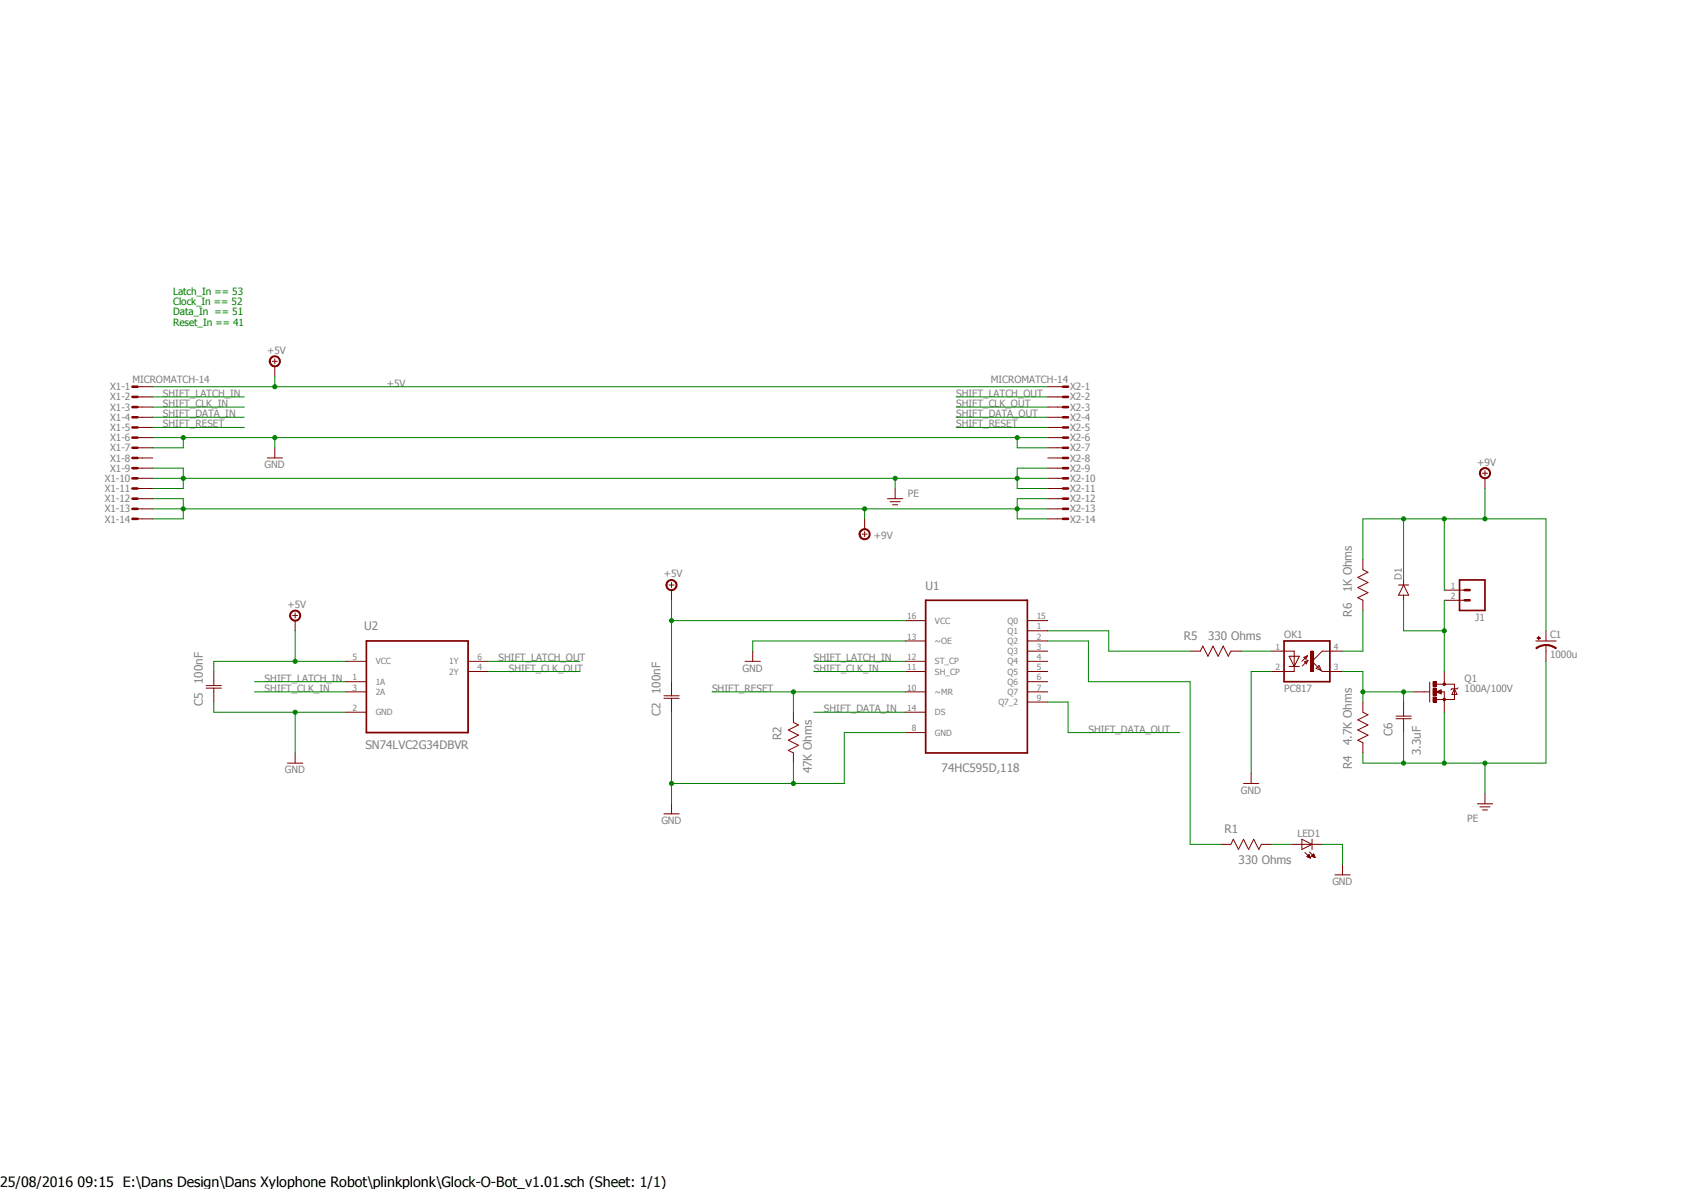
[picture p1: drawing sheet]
<svg xmlns="http://www.w3.org/2000/svg" width="420mm" height="297mm" viewBox="0 0 420 297" stroke-linecap="round" stroke-linejoin="round" font-family="sans-serif">
<path d="M25.4 71.3l369.3 150.3M394.7 71.3l-369.3 150.3" fill="none" stroke="#fff" stroke-width=".25"/>
<g fill="none" stroke="#800000" stroke-width=".25">
<path d="M34.3 96.5h3.8M34.3 99.1h3.8M34.3 101.6h3.8M34.3 104.1h3.8M34.3 106.7h3.8M34.3 109.2h3.8M34.3 111.8h3.8M34.3 114.3h3.8M34.3 116.8h3.8M34.3 119.4h3.8M34.3 121.9h3.8M34.3 124.5h3.8"/>
<path d="M34.3 127h3.8M34.3 129.5h3.8M226.1 154.9h5M226.1 160h5M256.5 154.9h5.1M256.5 160h5.1M256.5 157.4h5.1M226.1 165.1h5M226.1 167.6h5M226.1 172.7h5M226.1 177.8h5M256.5 165.1h5.1"/>
<path d="M256.5 167.6h5.1M256.5 172.7h5.1M256.5 162.5h5.1M256.5 170.1h5.1M256.5 175.2h5.1M226.1 182.8h5"/>
</g>
<path d="M231.1 149.8h25.4v38.1h-25.4z" fill="none" stroke="#800000" stroke-width=".42"/>
<g fill="none" stroke="#800000" stroke-width=".63">
<path d="M33.1 96.5h1.2M33.1 99.1h1.2M33.1 101.6h1.2M33.1 104.1h1.2M33.1 106.7h1.2M33.1 109.2h1.2M33.1 111.8h1.2M33.1 114.3h1.2M33.1 116.8h1.2M33.1 119.4h1.2M33.1 121.9h1.2M33.1 124.5h1.2"/>
<path d="M33.1 127h1.2M33.1 129.5h1.2"/>
</g>
<path d="M360.4 174.3h.5v.5l-.3 .1-.2-.1-.1-.2z" fill-rule="evenodd" fill="#800000"/>
<path d="M360.4 174.3h.5v.5l-.3 .1-.2-.1-.1-.2z" fill="none" stroke="#800000" stroke-width=".25"/>
<path d="M360.4 170.5h.5v.5l-.3 .1-.2-.1-.1-.2z" fill-rule="evenodd" fill="#800000"/>
<path d="M360.4 170.5h.5v.5l-.3 .1-.2-.1-.1-.2z" fill="none" stroke="#800000" stroke-width=".25"/>
<path d="M357.8 173.9h.8v1.3h-.8z" fill-rule="evenodd" fill="#800000"/>
<path d="M357.8 173.9h.8v1.3h-.8z" fill="none" stroke="#800000" stroke-width=".25"/>
<path d="M357.8 170.1h.8v1.3h-.8z" fill-rule="evenodd" fill="#800000"/>
<path d="M357.8 170.1h.8v1.3h-.8z" fill="none" stroke="#800000" stroke-width=".25"/>
<path d="M357.8 171.8h.8v1.8h-.8z" fill-rule="evenodd" fill="#800000"/>
<g fill="none" stroke="#800000" stroke-width=".25">
<path d="M261.6 96.5h3.8M261.6 99.1h3.8M261.6 101.6h3.8M261.6 104.1h3.8M261.6 106.7h3.8M261.6 109.2h3.8M261.6 111.8h3.8M261.6 114.3h3.8M261.6 116.8h3.8M261.6 119.4h3.8M261.6 121.9h3.8M261.6 124.5h3.8"/>
<path d="M261.6 127h3.8M261.6 129.5h3.8M349.2 146h2.5M350.5 146l1.2 2.5h-2.5zM350.5 144.7v1.3M350.5 148.5v1.3M360.6 147.3h5.1M360.6 149.8h5.1M320 162.5h3.2v5.1h-3.2M321.9 163.8h2.5l-1.2 2.5zM321.9 166.3h2.5M325.6 164l.9-.3-.4 .8z"/>
<path d="M325.7 165.2l.9-.4-.4 .9zM326.5 163.7l-1.4 1.4M326.6 164.8l-1.4 1.4M328.6 166.8l.8-.7 .5 1.2zM329.9 167.3l.3 .3h2.5M332.7 162.5h-2.5l-2.6 2.6 2.3 2.2M353 172.7h3.8M357 170.3v4.9M357.8 171.8h.8v1.8h-.8zM358.6 172.7l1.3-.5v1zM358.6 170.8h4.6v3.8h-4.6M359.7 172.7h.9v5.1"/>
<path d="M360.6 167.6v3.2M363.2 171.9l.6 1.4h-1.3zM364.1 171.7l-.3 .2h-1.3l-.2 .3"/>
</g>
<path d="M359.7 172.4l-.8 .3 .8 .2v-.2h-.2" fill="none" stroke="#800000" stroke-width=".34"/>
<path d="M320.6 160h11.5v10.1h-11.5zM364.4 144.7h6.4v7.7h-6.4z" fill="none" stroke="#800000" stroke-width=".42"/>
<g fill="none" stroke="#800000" stroke-width=".63">
<path d="M265.4 96.5h1.3M265.4 99.1h1.3M265.4 101.6h1.3M265.4 104.1h1.3M265.4 106.7h1.3M265.4 109.2h1.3M265.4 111.8h1.3M265.4 114.3h1.3M265.4 116.8h1.3M265.4 119.4h1.3M265.4 121.9h1.3M265.4 124.5h1.3"/>
<path d="M265.4 127h1.3M265.4 129.5h1.3M365.7 149.8h1.3M365.7 147.3h1.3"/>
</g>
<path d="M327.2 162.5h.8v5.1h-.8z" fill-rule="evenodd" fill="#800000"/>
<g fill="none" stroke="#800000" stroke-width=".25">
<path d="M383.5 160h5.1M86.4 165.1h5.1M86.4 170.1h5.1M86.4 172.7h5.1M86.4 177.8h5.1M116.9 167.6h5.1M116.9 165.1h5.1M317.5 162.5h2.5M317.5 167.6h2.5M327.2 162.5h.8v5.1h-.8zM332.7 162.5h2.5M332.7 167.6h2.5"/>
<path d="M386 161v1.5"/>
</g>
<path d="M91.5 160h25.4v22.8h-25.4z" fill="none" stroke="#800000" stroke-width=".42"/>
<path d="M386 160.9a3.8 3.8 0 0 1 2.6 .8l-.1 .2a4.1 4.1 0 0 0-2.5-.8z" fill-rule="evenodd" fill="#800000"/>
<path d="M386 160.9a3.8 3.8 0 0 1 2.6 .8l-.1 .2a4.1 4.1 0 0 0-2.5-.8z" fill="none" stroke="#800000" stroke-width=".25"/>
<path d="M383.5 161.7l1.5-.7 1-.1v.2a3.9 3.9 0 0 0-2.3 .8z" fill-rule="evenodd" fill="#800000"/>
<path d="M383.5 161.7l1.5-.7 1-.1v.2a3.9 3.9 0 0 0-2.3 .8z" fill="none" stroke="#800000" stroke-width=".25"/>
<path d="M383.8 159.2l.8 .1z" fill-rule="evenodd" fill="#800000"/>
<path d="M383.8 159.2l.8 .1z" fill="none" stroke="#800000" stroke-width=".25"/>
<path d="M384.2 158.8l.1 .9z" fill-rule="evenodd" fill="#800000"/>
<path d="M73.1 153.6h1.2M73.7 153v1.3M384.2 158.8l.1 .9zM386 157.4v2.6M386 162.5v2.6M71.8 190.5h3.8M73.7 187.9v2.6" fill="none" stroke="#800000" stroke-width=".25"/>
<path d="M72.6 152.7a1.39 1.39 0 0 1 2.3 .2 1.39 1.39 0 0 1-.8 2.1 1.39 1.39 0 0 1-1.8-1.4h.3a1.15 1.15 0 0 1 1.5-1.1 1.15 1.15 0 0 1 .4 1.9 1.15 1.15 0 0 1-1.9-.4v-.4h-.3z" fill-rule="evenodd" fill="#800000"/>
<path d="M370.2 118.1h1.2M370.8 117.5v1.2M72.6 152.7a1.39 1.39 0 0 1 2.3 .2 1.39 1.39 0 0 1-.8 2.1 1.39 1.39 0 0 1-1.8-1.4h.3a1.15 1.15 0 0 1 1.5-1.1 1.15 1.15 0 0 1 .4 1.9 1.15 1.15 0 0 1-1.9-.4v-.4h-.3zM73.7 154.9v2.5" fill="none" stroke="#800000" stroke-width=".25"/>
<path d="M369.7 117.2a1.4 1.4 0 0 1 2.3 .1 1.4 1.4 0 0 1-.8 2.1 1.4 1.4 0 0 1-1.8-1.3h.3a1.15 1.15 0 0 1 1.5-1.1 1.15 1.15 0 0 1 .4 1.9 1.15 1.15 0 0 1-1.9-.4v-.4h-.3z" fill-rule="evenodd" fill="#800000"/>
<g fill="none" stroke="#800000" stroke-width=".25">
<path d="M369.7 117.2a1.4 1.4 0 0 1 2.3 .1 1.4 1.4 0 0 1-.8 2.1 1.4 1.4 0 0 1-1.8-1.3h.3a1.15 1.15 0 0 1 1.5-1.1 1.15 1.15 0 0 1 .4 1.9 1.15 1.15 0 0 1-1.9-.4v-.4h-.3zM370.8 119.4v2.5M340.3 139.7v2.5l1.3 .6-2.6 1.3 2.6 1.3-2.6 1.2 2.6 1.3-2.6 1.3 1.3 .6v2.6M167 146h1.3M167.7 145.4v1.2M51.5 171.7h3.8M51.5 171.1h3.8M53.4 167.6v3.5M53.4 171.7v3.5M297.2 162.5h2.5l.7-1.3 1.2 2.6 1.3-2.6 1.3 2.6 1.2-2.6 1.3 2.6 .6-1.3h2.6M340.3 175.2v2.6l1.3 .6-2.6 1.3 2.6 1.2-2.6 1.3 2.6 1.3-2.6 1.2 1.3 .7v2.5M348.6 179.4h3.8"/>
<path d="M348.6 178.7h3.8M350.5 175.2v3.5M350.5 179.4v3.4M370.8 198.1v2.5M368.9 200.6h3.8M369.5 201.4h2.6M370.2 202.1h1.2"/>
</g>
<path d="M166.6 145.1a1.41 1.41 0 0 1 2.2 .1 1.41 1.41 0 0 1-.7 2.1 1.41 1.41 0 0 1-1.8-1.3h.2a1.15 1.15 0 0 1 1.7-.9 1.15 1.15 0 0 1 .2 1.9 1.15 1.15 0 0 1-1.8-.6l-.1-.4h-.2z" fill-rule="evenodd" fill="#800000"/>
<g fill="none" stroke="#800000" stroke-width=".25">
<path d="M68 90.2h1.3M68.6 89.5v1.3M66.7 114.3h3.8M68.6 111.8v2.5M166.6 145.1a1.41 1.41 0 0 1 2.2 .1 1.41 1.41 0 0 1-.7 2.1 1.41 1.41 0 0 1-1.8-1.3h.2a1.15 1.15 0 0 1 1.7-.9 1.15 1.15 0 0 1 .2 1.9 1.15 1.15 0 0 1-1.8-.6l-.1-.4h-.2zM167.7 147.3v2.5M165.8 174.3h3.8M165.8 173.7h3.8M167.7 170.1v3.6M167.7 174.3v3.5M198.1 177.8v2.5l1.3 .6-2.6 1.3 2.6 1.3-2.6 1.2 2.6 1.3-2.6 1.3 1.3 .6v2.6M310.5 195.5h3.8"/>
<path d="M312.4 193v2.5M165.8 203.1h3.8M167.7 200.6v2.5M304.8 210.7h2.5l.7-1.2 1.2 2.5 1.3-2.5 1.3 2.5 1.3-2.5 1.2 2.5 .7-1.3h2.5"/>
</g>
<path d="M67.6 89.3a1.39 1.39 0 0 1 2.2 .1 1.39 1.39 0 0 1-.8 2.1 1.39 1.39 0 0 1-1.8-1.3h.3a1.15 1.15 0 0 1 1.5-1.2 1.15 1.15 0 0 1 .4 1.9 1.15 1.15 0 0 1-1.8-.3l-.1-.4h-.3z" fill-rule="evenodd" fill="#800000"/>
<path d="M67.6 89.3a1.39 1.39 0 0 1 2.2 .1 1.39 1.39 0 0 1-.8 2.1 1.39 1.39 0 0 1-1.8-1.3h.3a1.15 1.15 0 0 1 1.5-1.2 1.15 1.15 0 0 1 .4 1.9 1.15 1.15 0 0 1-1.8-.3l-.1-.4h-.3zM68.6 91.4v2.6M215.3 133.3h1.2M215.9 132.7v1.2" fill="none" stroke="#800000" stroke-width=".25"/>
<path d="M214.8 132.4a1.4 1.4 0 0 1 2.3 .2 1.4 1.4 0 0 1-.8 2.1 1.4 1.4 0 0 1-1.8-1.4h.3a1.15 1.15 0 0 1 1.5-1.1 1.15 1.15 0 0 1 .4 1.9 1.15 1.15 0 0 1-1.9-.4v-.4h-.3z" fill-rule="evenodd" fill="#800000"/>
<g fill="none" stroke="#800000" stroke-width=".25">
<path d="M214.8 132.4a1.4 1.4 0 0 1 2.3 .2 1.4 1.4 0 0 1-.8 2.1 1.4 1.4 0 0 1-1.8-1.4h.3a1.15 1.15 0 0 1 1.5-1.1 1.15 1.15 0 0 1 .4 1.9 1.15 1.15 0 0 1-1.9-.4v-.4h-.3zM215.9 129.5v2.5M221.6 124.5h3.8M222.2 125.2h2.6M222.9 126h1.3M223.5 121.9v2.6M186.1 165.1h3.8M188 162.5v2.6M322.5 210.7h7.7M325.1 209.5l2.5 1.2-2.5 1.3zM325.8 212.8l1.4 1.4M326.4 213.8h.7"/>
<path d="M326.4 213.7h.7M326.5 213.7h.5M326.6 213.6h.4M326.6 213.9h.6M326.7 213.5h.2M326.8 213.4h.1M326.9 213.3l-.6 .5 .9 .4M326.9 213.3l.3 .9M326.9 214h.3M326.9 213.3h.1M327 212.6l1.4 1.4M327.1 214.1h.1"/>
<path d="M327.5 213.7l.5-.6 .4 .9zM327.5 213.7h.7M327.6 209.5v2.5M327.6 213.6h.6M327.7 213.7h.6M327.7 213.5h.5M327.8 213.4h.3M327.9 213.8h.4M327.9 213.3h.2M328 213.2h.1M328.1 213.9h.2M328.3 214h.1"/>
<path d="M333.3 218.4h3.8M335.2 215.8v2.6"/>
</g>
<path d="M350.5 149.8v7.6h10.1M360.6 149.8v17.8" fill="none" stroke="#008000" stroke-width=".25"/>
<circle cx="360.6" cy="157.4" r=".51" fill="#008000"/>
<g fill="none" stroke="#008000" stroke-width=".25">
<path d="M335.2 167.6h5.1v7.6M340.3 172.7h12.7M350.5 172.7v2.5"/>
<circle cx="360.6" cy="157.4" r=".51"/>
</g>
<circle cx="340.3" cy="172.7" r=".51" fill="#008000"/>
<circle cx="340.3" cy="172.7" r=".51" fill="none" stroke="#008000" stroke-width=".25"/>
<circle cx="350.5" cy="172.7" r=".51" fill="#008000"/>
<g fill="none" stroke="#008000" stroke-width=".25">
<path d="M38.1 96.5h223.5M68.6 94v2.5M340.3 152.4v10.1h-5.1M309.9 162.5h7.6"/>
<circle cx="350.5" cy="172.7" r=".51"/>
</g>
<circle cx="68.6" cy="96.5" r=".51" fill="#008000"/>
<g fill="none" stroke="#008000" stroke-width=".25">
<path d="M73.7 157.4v7.7M86.4 165.1h-33v2.5"/>
<circle cx="68.6" cy="96.5" r=".51"/>
</g>
<circle cx="73.7" cy="165.1" r=".51" fill="#008000"/>
<g fill="none" stroke="#008000" stroke-width=".25">
<path d="M167.7 154.9h58.4M167.7 149.8v20.3"/>
<circle cx="73.7" cy="165.1" r=".51"/>
</g>
<circle cx="167.7" cy="154.9" r=".51" fill="#008000"/>
<g fill="none" stroke="#008000" stroke-width=".25">
<path d="M38.1 99.1h22.9M38.1 101.6h22.9M53.4 175.2v2.6h33M63.5 172.7h22.9M63.5 170.1h22.9M73.7 177.8v10.1M203.2 167.6h22.9M203.2 165.1h22.9"/>
<circle cx="167.7" cy="154.9" r=".51"/>
</g>
<circle cx="73.7" cy="177.8" r=".51" fill="#008000"/>
<g fill="none" stroke="#008000" stroke-width=".25">
<path d="M167.7 177.8v22.8M167.7 195.5h30.4"/>
<circle cx="73.7" cy="177.8" r=".51"/>
</g>
<circle cx="167.7" cy="195.5" r=".51" fill="#008000"/>
<g fill="none" stroke="#008000" stroke-width=".25">
<path d="M226.1 182.8h-15.3v12.7h-12.7v-5"/>
<circle cx="167.7" cy="195.5" r=".51"/>
</g>
<circle cx="198.1" cy="195.5" r=".51" fill="#008000"/>
<g fill="none" stroke="#008000" stroke-width=".25">
<path d="M38.1 109.2h223.5M68.6 109.2v2.6M317.5 167.6h-5.1v25.4"/>
<circle cx="198.1" cy="195.5" r=".51"/>
</g>
<circle cx="68.6" cy="109.2" r=".51" fill="#008000"/>
<g fill="none" stroke="#008000" stroke-width=".25">
<path d="M45.8 109.2v2.6h-7.7"/>
<circle cx="68.6" cy="109.2" r=".51"/>
</g>
<circle cx="45.8" cy="109.2" r=".51" fill="#008000"/>
<g fill="none" stroke="#008000" stroke-width=".25">
<path d="M254 109.2v2.6h7.6"/>
<circle cx="45.8" cy="109.2" r=".51"/>
</g>
<circle cx="254" cy="109.2" r=".51" fill="#008000"/>
<g fill="none" stroke="#008000" stroke-width=".25">
<path d="M350.5 129.5v15.2M360.6 129.5h-20.3v10.2M226.1 160h-38.1v2.5M330.2 210.7h5v5.1"/>
<circle cx="254" cy="109.2" r=".51"/>
</g>
<circle cx="350.5" cy="129.5" r=".51" fill="#008000"/>
<g fill="none" stroke="#008000" stroke-width=".25">
<path d="M370.8 121.9v7.6h-10.2v17.8"/>
<circle cx="350.5" cy="129.5" r=".51"/>
</g>
<circle cx="360.6" cy="129.5" r=".51" fill="#008000"/>
<g fill="none" stroke="#008000" stroke-width=".25">
<path d="M370.8 129.5h15.2v27.9"/>
<circle cx="360.6" cy="129.5" r=".51"/>
</g>
<circle cx="370.8" cy="129.5" r=".51" fill="#008000"/>
<g fill="none" stroke="#008000" stroke-width=".25">
<path d="M38.1 127h223.5M261.6 124.5h-7.6v5h7.6"/>
<circle cx="370.8" cy="129.5" r=".51"/>
</g>
<circle cx="254" cy="127" r=".51" fill="#008000"/>
<circle cx="254" cy="127" r=".51" fill="none" stroke="#008000" stroke-width=".25"/>
<circle cx="45.8" cy="127" r=".51" fill="#008000"/>
<g fill="none" stroke="#008000" stroke-width=".25">
<path d="M38.1 124.5h7.7v5h-7.7"/>
<circle cx="45.8" cy="127" r=".51"/>
</g>
<circle cx="215.9" cy="127" r=".51" fill="#008000"/>
<g fill="none" stroke="#008000" stroke-width=".25">
<path d="M215.9 127v2.5M360.6 177.8v12.7h-20.3v-2.6M350.5 182.8v7.7"/>
<circle cx="215.9" cy="127" r=".51"/>
</g>
<circle cx="350.5" cy="190.5" r=".51" fill="#008000"/>
<g fill="none" stroke="#008000" stroke-width=".25">
<path d="M360.6 190.5h10.2v7.6"/>
<circle cx="350.5" cy="190.5" r=".51"/>
</g>
<circle cx="360.6" cy="190.5" r=".51" fill="#008000"/>
<g fill="none" stroke="#008000" stroke-width=".25">
<path d="M386 165.1v25.4h-15.2"/>
<circle cx="360.6" cy="190.5" r=".51"/>
</g>
<circle cx="370.8" cy="190.5" r=".51" fill="#008000"/>
<g fill="none" stroke="#008000" stroke-width=".25">
<path d="M38.1 119.4h223.5M38.1 116.8h7.7v5.1h-7.7"/>
<circle cx="370.8" cy="190.5" r=".51"/>
</g>
<circle cx="45.8" cy="119.4" r=".51" fill="#008000"/>
<g fill="none" stroke="#008000" stroke-width=".25">
<path d="M261.6 116.8h-7.6v5.1h7.6"/>
<circle cx="45.8" cy="119.4" r=".51"/>
</g>
<circle cx="254" cy="119.4" r=".51" fill="#008000"/>
<g fill="none" stroke="#008000" stroke-width=".25">
<path d="M223.5 119.4v2.5"/>
<circle cx="254" cy="119.4" r=".51"/>
</g>
<circle cx="223.5" cy="119.4" r=".51" fill="#008000"/>
<g fill="none" stroke="#008000" stroke-width=".25">
<path d="M38.1 104.1h22.9M238.8 104.1h22.8M177.8 172.7h48.3M198.1 172.7v5.1M203.2 177.8h22.9M261.6 175.2h5.1v7.6h27.9M317.5 210.7h5"/>
<circle cx="223.5" cy="119.4" r=".51"/>
</g>
<circle cx="198.1" cy="172.7" r=".51" fill="#008000"/>
<g fill="none" stroke="#008000" stroke-width=".25">
<path d="M238.8 99.1h22.8M38.1 106.7h22.9M238.8 106.7h22.8M238.8 101.6h22.8M261.6 157.4h15.3v5.1h20.3M261.6 160h10.2v10.1h25.4v40.6h7.6M122 165.1h22.8M122 167.6h22.8"/>
<circle cx="198.1" cy="172.7" r=".51"/>
</g>
<text font-size="3.6" x="0" y="296.3">25/08/2016 09:15 E:\Dans Design\Dans Xylophone Robot\plinkplonk\Glock-O-Bot_v1.01.sch (Sheet: 1/1)</text>
<g font-size="2.9" fill="#808080">
<text x="231.1" y="147.2">U1</text>
<text x="337.6" y="147.9" transform="rotate(-90 337.6 147.9)">1K Ohms</text>
<text x="337.6" y="153.9" transform="rotate(-90 337.6 153.9)">R6</text>
<text x="90.9" y="157.2">U2</text>
<text x="295.6" y="159.8">R5</text>
<text x="301.7" y="159.8">330 Ohms</text>
<text x="50.6" y="170.7" transform="rotate(-90 50.6 170.7)">100nF</text>
<text x="164.9" y="173.3" transform="rotate(-90 164.9 173.3)">100nF</text>
<text x="50.6" y="176.1" transform="rotate(-90 50.6 176.1)">C5</text>
<text x="164.9" y="178.6" transform="rotate(-90 164.9 178.6)">C2</text>
<text x="195.1" y="184.7" transform="rotate(-90 195.1 184.7)">R2</text>
<text x="337.6" y="186" transform="rotate(-90 337.6 186)">4.7K Ohms</text>
<text x="347.7" y="183.7" transform="rotate(-90 347.7 183.7)">C6</text>
<text x="91.3" y="187">SN74LVC2G34DBVR</text>
<text x="337.6" y="192" transform="rotate(-90 337.6 192)">R4</text>
<text x="354.8" y="188.5" transform="rotate(-90 354.8 188.5)">3.3uF</text>
<text x="202.7" y="193" transform="rotate(-90 202.7 193)">47K Ohms</text>
<text x="235.1" y="192.7">74HC595D,118</text>
<text x="305.8" y="208">R1</text>
<text x="309.3" y="215.6">330 Ohms</text>
</g>
<g font-size="2.5" fill="#008000">
<text x="43.2" y="73.7">Latch_In == 53</text>
<text x="43.2" y="76.2">Clock_In == 52</text>
<text x="43.2" y="78.7">Data_In == 51</text>
<text x="43.2" y="81.3">Reset_In == 41</text>
</g>
<g font-size="2.5" fill="#808080">
<text x="66.7" y="88.3">+5V</text>
<text x="33.1" y="95.6">MICROMATCH-14</text>
<text x="247.4" y="95.6">MICROMATCH-14</text>
<text x="27.5" y="97.4">X1-1</text>
<text x="27.5" y="99.9">X1-2</text>
<text x="40.7" y="101.6">SHIFT_CLK_IN</text>
<text x="40.7" y="99.1">SHIFT_LATCH_IN</text>
<text x="96.6" y="96.5">+5V</text>
<text x="238.8" y="99.1">SHIFT_LATCH_OUT</text>
<text x="238.8" y="101.6">SHIFT_CLK_OUT</text>
<text x="267.2" y="97.4">X2-1</text>
<text x="267.2" y="99.9">X2-2</text>
<text x="27.5" y="102.5">X1-3</text>
<text x="27.5" y="105">X1-4</text>
<text x="27.5" y="107.6">X1-5</text>
<text x="40.7" y="104.1">SHIFT_DATA_IN</text>
<text x="40.7" y="106.7">SHIFT_RESET</text>
<text x="238.8" y="104.1">SHIFT_DATA_OUT</text>
<text x="238.8" y="106.7">SHIFT_RESET</text>
<text x="267.2" y="102.5">X2-3</text>
<text x="267.2" y="105">X2-4</text>
<text x="267.2" y="107.6">X2-5</text>
<text x="27.5" y="110.1">X1-6</text>
<text x="27.5" y="112.6">X1-7</text>
<text x="267.2" y="110.1">X2-6</text>
<text x="267.2" y="112.6">X2-7</text>
<text x="27.5" y="115.2">X1-8</text>
<text x="27.5" y="117.7">X1-9</text>
<text x="66.1" y="116.8">GND</text>
<text x="267.2" y="115.2">X2-8</text>
<text x="267.2" y="117.7">X2-9</text>
<text x="368.9" y="116.2">+9V</text>
<text x="26.2" y="120.3">X1-10</text>
<text x="26.2" y="122.8">X1-11</text>
<text x="26.2" y="125.3">X1-12</text>
<text x="226.7" y="124.1">PE</text>
<text x="267.2" y="120.3">X2-10</text>
<text x="267.2" y="122.8">X2-11</text>
<text x="267.2" y="125.3">X2-12</text>
<text x="26.2" y="127.9">X1-13</text>
<text x="26.2" y="130.4">X1-14</text>
<text x="267.2" y="127.9">X2-13</text>
<text x="267.2" y="130.4">X2-14</text>
<text x="218.2" y="134.5">+9V</text>
<text x="165.8" y="144.1">+5V</text>
<text x="350" y="144.7" transform="rotate(-90 350 144.7)">D1</text>
<text x="71.8" y="151.7">+5V</text>
<text x="368.4" y="154.9">J1</text>
<text x="320.7" y="159.3">OK1</text>
<text x="387.1" y="159.3">C1</text>
<text x="124.5" y="165.1">SHIFT_LATCH_OUT</text>
<text x="127" y="167.6">SHIFT_CLK_OUT</text>
<text x="185.4" y="167.6">GND</text>
<text x="203.2" y="165.1">SHIFT_LATCH_IN</text>
<text x="203.2" y="167.6">SHIFT_CLK_IN</text>
<text x="387.1" y="164.2">1000u</text>
<text x="66.1" y="172.7">SHIFT_CLK_IN</text>
<text x="66.1" y="170.1">SHIFT_LATCH_IN</text>
<text x="177.8" y="172.7">SHIFT_RESET</text>
<text x="320.7" y="172.7">PC817</text>
<text x="365.7" y="170.1">Q1</text>
<text x="365.7" y="172.7">100A/100V</text>
<text x="205.7" y="177.8">SHIFT_DATA_IN</text>
<text x="271.8" y="182.8">SHIFT_DATA_OUT</text>
<text x="71.2" y="193">GND</text>
<text x="309.9" y="198.1">GND</text>
<text x="165.1" y="205.7">GND</text>
<text x="324" y="209">LED1</text>
<text x="366.4" y="205.3">PE</text>
<text x="332.7" y="220.9">GND</text>
</g>
<g font-size="2.1" fill="#808080">
<text x="362.2" y="146.9">1</text>
<text x="362.2" y="149.5">2</text>
<text x="226.5" y="154.6">16</text>
<text x="233.5" y="155.7">VCC</text>
<text x="251.6" y="155.7">Q0</text>
<text x="258.9" y="154.6">15</text>
<text x="226.5" y="159.6">13</text>
<text x="233.5" y="160.7">~OE</text>
<text x="251.6" y="158.2">Q1</text>
<text x="251.6" y="160.7">Q2</text>
<text x="258.9" y="157.1">1</text>
<text x="258.9" y="159.6">2</text>
<text x="88" y="164.7">5</text>
<text x="93.8" y="165.8">VCC</text>
<text x="112.2" y="165.8">1Y</text>
<text x="119.2" y="164.7">6</text>
<text x="119.2" y="167.3">4</text>
<text x="226.5" y="164.7">12</text>
<text x="226.5" y="167.3">11</text>
<text x="233.5" y="165.8">ST_CP</text>
<text x="251.6" y="163.3">Q3</text>
<text x="251.6" y="165.8">Q4</text>
<text x="258.9" y="162.2">3</text>
<text x="258.9" y="164.7">4</text>
<text x="258.9" y="167.3">5</text>
<text x="318.5" y="162.2">1</text>
<text x="318.5" y="167.3">2</text>
<text x="333.1" y="162.2">4</text>
<text x="333.1" y="167.3">3</text>
<text x="88" y="169.8">1</text>
<text x="88" y="172.3">3</text>
<text x="93.8" y="170.9">1A</text>
<text x="93.8" y="173.4">2A</text>
<text x="112.2" y="168.4">2Y</text>
<text x="226.5" y="172.3">10</text>
<text x="233.5" y="168.4">SH_CP</text>
<text x="233.5" y="173.4">~MR</text>
<text x="251.6" y="168.4">Q5</text>
<text x="251.6" y="170.9">Q6</text>
<text x="251.6" y="173.4">Q7</text>
<text x="258.9" y="169.8">6</text>
<text x="258.9" y="172.3">7</text>
<text x="88" y="177.4">2</text>
<text x="93.8" y="178.5">GND</text>
<text x="226.5" y="177.4">14</text>
<text x="233.5" y="178.5">DS</text>
<text x="249.3" y="176">Q7_2</text>
<text x="258.9" y="174.9">9</text>
<text x="227.7" y="182.5">8</text>
<text x="233.5" y="183.6">GND</text>
</g>
</svg>
